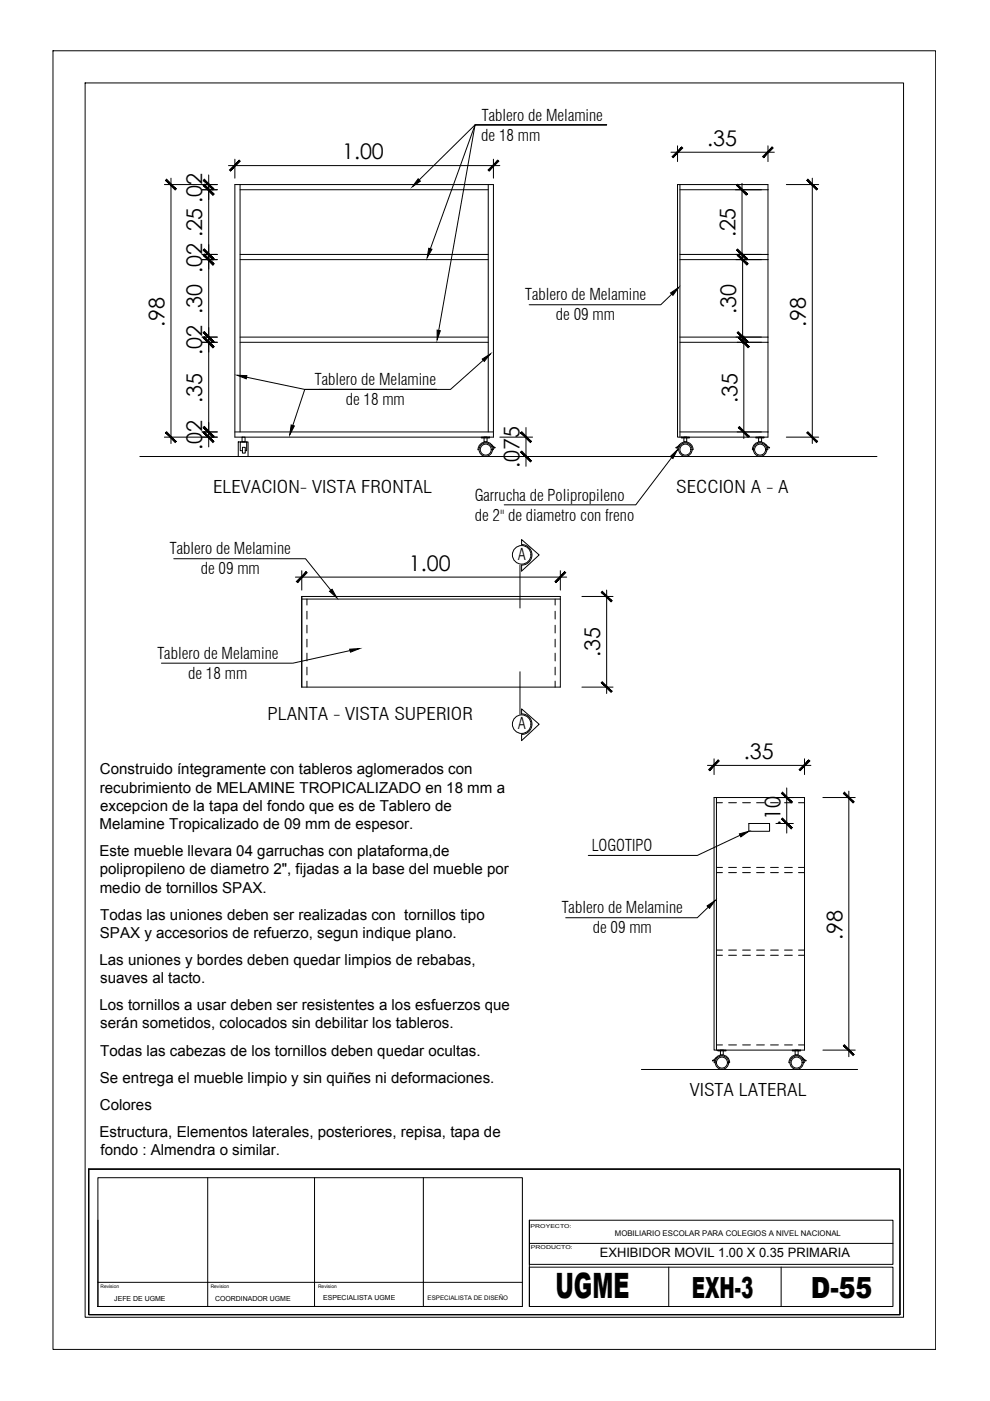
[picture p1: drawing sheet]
<svg xmlns="http://www.w3.org/2000/svg" width="210mm" height="297mm" viewBox="0 0 210 297" stroke-linecap="round" stroke-linejoin="round" font-family="sans-serif">
<!-- layer: 03 -->
<path d="M11.2 10.8h187.2v275.3h-187.2z" fill="none" stroke="#000" stroke-width=".21"/>
<!-- layer: Textos -->
<path d="M18 17.6h173.6v261.7h-173.6z" fill="none" stroke="#000" stroke-width=".21"/>
<!-- layer: Cotas -->
<path d="M18.8 247.9h172v30.8h-172z" fill="none" stroke="#000" stroke-width=".21"/>
<!-- layer: LINEAS COMPLEMENTARIAS -->
<path d="M20.8 258.7v18.3v-27.3h90v27.3h-90h23.2M44 249.7v27.3M66.7 249.7v27.3M89.8 249.7v27.3M20.8 271.9h90M44 277h66.8M112.2 268.1h77.1v-9.4h-77.1v18.3h77.1v-8.3h-77.1M112.2 263.6h77.1M141.8 268.7v8.3M165.6 268.7v8.3" fill="none" stroke="#000" stroke-width=".21"/>
<!-- layer: LAZO -->
<g fill="none" stroke="#000" stroke-width=".21">
<path d="M34.9 39.1h11.2M36.3 37.8v56.2M44.3 37.1v5.2M44.3 38.9v54.1M48.4 35.1h57.6M49.8 39.1h54.8v53.6h-54.8zM49.8 33.8v4M50.9 39.1v52.5M103.5 39.1v52.5M104.6 33.8v4M142.3 32.3h21.9M143.7 39.1h19.1v53.6h-19.1z"/>
<path d="M143.7 30.9v3.4M144.2 39.1v53.6M157.3 38.9v16.4M162.8 30.9v3.4M166.7 39.1h6.9M172.2 37.8v56.2M42.9 55h3.2M42.9 53.9h3.2M42.9 40.2h3.2M44.3 51.9v5.2M50.9 55h52.6M50.9 53.9h52.6"/>
<path d="M50.9 40.2h52.6M144.2 55h18.6M144.2 53.9h18.6M144.2 40.2h18.6M157.5 53.7v19.1M42.9 72.6h3.2M42.9 71.5h3.2M44.3 69.4v5.2M50.9 72.6h52.6M50.9 71.5h52.6M144.2 72.6h18.6M144.2 71.5h18.6"/>
<path d="M157.7 71.2v21.8M29.6 96.8h156.3M34.9 92.7h11.2M42.9 91.6h3.2M44.3 89.5v5.3M49.8 91.6h54.8M50.5 93.7h2.1v3.1h-2.1zM51.3 92.7h.7v1h-.7zM51.4 95.6h-.5v-1.9h1.4v1.9h-.3M51.4 94.8h.6v1.3h-.6zM101.3 95.3h.2M101.4 95.3a1.63 1.63 0 0 1 1.6-1.6 1.63 1.63 0 0 1 1.6 1.6"/>
<path d="M102 92.7h1.8v.2h-1.8zM102.6 92.9v.8h.7v-.8M104.2 94.2l.8 .7M104.4 95.3h.2M104.5 94.8l.4 .2M104.9 94.8v.2M106 92.7h6.9M111.5 90.6v8.3M143.4 94.8v.2M143.7 95.3h.2M143.7 95.3a1.63 1.63 0 0 1 1.6-1.6 1.63 1.63 0 0 1 1.7 1.6M143.8 94.8l-.4 .2"/>
<path d="M144.1 94.2l-.7 .7M144.2 91.6h18.6M144.5 92.7h1.7v.2h-1.7zM145 92.9v.8h.6v-.8M145 92.7h.6M146.7 95.3h.2M159.5 95.3a1.63 1.63 0 0 1 1.7-1.6 1.63 1.63 0 0 1 1.6 1.6M159.5 95.3h.2M160.2 92.7h1.8v.2h-1.8zM160.8 92.9v.8h.7v-.8M160.8 92.7h.7M162.3 94.2l.8 .7"/>
<path d="M162.6 95.3h.2M162.7 94.8l.3 .2M163.1 94.8v.2M166.7 92.7h6.9M110.6 115.5v-1.1l3.7 3.3-3.7 3.4v-1.3M110.6 115.5a2.18 2.18 0 0 1 2.2 2.1 2.18 2.18 0 0 1-2.2 2.2M62.6 122.4h57.6M64 121v4.1M64 126.5h54.8v19.2h-54.8zM64 127h54.8M118.8 121v4.1M123.4 126.5h6.6"/>
<path d="M128.6 125.1v21.9M110.6 151.4v-1.1l3.7 3.3-3.7 3.4v-1.2M110.6 151.4a2.18 2.18 0 0 1 2.2 2.1 2.18 2.18 0 0 1-2.2 2.2M123.4 145.7h6.6M150 162.3h21.9M151.4 169.1h19.2v53.5h-19.2zM151.4 160.9v3.3M151.9 169.1v53.5M158.8 174.6h4.4v1.6h-4.4zM164.5 174.6h3.7M166.8 167.1v9.5M170.6 160.9v3.3"/>
<path d="M174.5 169.1h6.8M180 167.7v56.3M136 226.8h45.8M151.1 224.8l.1 .1M151.4 225.3h.2M151.4 225.3a1.63 1.63 0 0 1 1.7-1.6 1.63 1.63 0 0 1 1.6 1.6M151.5 224.7l-.3 .2M151.9 224.2l-.8 .6M152.2 222.6h1.7v.2h-1.7zM152.8 222.8v.9h.5v-.9M152.8 222.6h.5M154.4 225.3h.3"/>
<path d="M167.3 225.3a1.63 1.63 0 0 1 1.6-1.6 1.63 1.63 0 0 1 1.6 1.6M167.3 225.3h.2M168 222.6h1.7v.2h-1.7zM168.6 222.8v.9h.6v-.9M168.6 222.6h.6M170.1 224.2l.8 .6M170.3 225.3h.2M170.5 224.7l.3 .2M170.9 224.8l-.1 .1M174.5 222.6h6.8"/>
<circle cx="103" cy="95.3" r="1.42"/>
<circle cx="103" cy="95.3" r="1.16"/>
<circle cx="145.3" cy="95.3" r="1.42"/>
<circle cx="145.3" cy="95.3" r="1.16"/>
<circle cx="161.2" cy="95.3" r="1.42"/>
<circle cx="161.2" cy="95.3" r="1.16"/>
<circle cx="110.6" cy="117.6" r="1.97"/>
<circle cx="110.6" cy="153.5" r="1.97"/>
<circle cx="153.1" cy="225.3" r="1.42"/>
<circle cx="153.1" cy="225.3" r="1.16"/>
<circle cx="168.9" cy="225.3" r="1.42"/>
<circle cx="168.9" cy="225.3" r="1.16"/>
</g>
<!-- layer: Proyecciones -->
<g fill="none" stroke="#000" stroke-width=".21">
<path d="M65.1 127v1.3M65.1 129.6v1.6M65.1 132.6v1.6M65.1 135.5v1.7M65.1 138.5v1.6M117.7 127v1.3M117.7 129.6v1.6M117.7 132.6v1.6M117.7 135.5v1.7M117.7 138.5v1.6M65.1 141.4v1.7M65.1 144.4v1.3"/>
<path d="M117.7 141.4v1.7M117.7 144.4v1.3M151.9 170.2h1.3M154.5 170.2h1.6M157.5 170.2h1.6M160.4 170.2h1.7M163.4 170.2h1.6M166.3 170.2h1.7M169.3 170.2h1.3M151.9 185h1.3M151.9 183.9h1.3M154.5 185h1.6"/>
<path d="M154.5 183.9h1.6M157.5 185h1.6M157.5 183.9h1.6M160.4 185h1.7M160.4 183.9h1.7M163.4 185h1.6M163.4 183.9h1.6M166.3 185h1.7M166.3 183.9h1.7M169.3 185h1.3M169.3 183.9h1.3M151.9 202.5h1.3"/>
<path d="M151.9 201.4h1.3M154.5 202.5h1.6M154.5 201.4h1.6M157.5 202.5h1.6M157.5 201.4h1.6M160.4 202.5h1.7M160.4 201.4h1.7M163.4 202.5h1.6M163.4 201.4h1.6M166.3 202.5h1.7M166.3 201.4h1.7M169.3 202.5h1.3"/>
<path d="M169.3 201.4h1.3M151.9 221.5h1.3M154.5 221.5h1.6M157.5 221.5h1.6M160.4 221.5h1.7M163.4 221.5h1.6M166.3 221.5h1.7M169.3 221.5h1.3"/>
</g>
<!-- layer: 0 -->
<g fill="#000" stroke="#000" stroke-width=".21">
<path d="M43.3 38l-.2 .2 2.3 1.9zM43.1 38.2l2.3 1.9-.3 .2z"/>
<path d="M50.7 34l-1.8 2.3 2-2.1zM50.7 34l-1.8 2.3-.2-.3z"/>
<path d="M103.5 36l.2 .3 1.9-2.3zM105.6 34l.2 .2-2.1 2.1z"/>
<path d="M144.5 31.2l-1.8 2.2 2.1-2zM142.5 33.2l2-2-1.8 2.2z"/>
<path d="M161.7 33.2l.2 .2 1.8-2.2zM163.7 31.2l.2 .2-2 2z"/>
<path d="M35.1 38.2l2 2.1 .3-.2zM35.3 38l2.1 2.1-2.3-1.9z"/>
<path d="M43.3 52.8l-.2 .2 2.3 1.8zM43.1 53l2.3 1.8-.3 .3z"/>
<path d="M43.3 52.8l-.2 .2 2.3 1.8zM43.1 53l2.3 1.8-.3 .3z"/>
<path d="M43.1 54.1l2 2.1 .3-.3zM43.1 54.1l.2-.2 2.1 2z"/>
<path d="M43.1 54.1l2 2.1 .3-.3zM43.1 54.1l.2-.2 2.1 2z"/>
<path d="M43.1 39.3l2 2.1 .3-.2zM43.3 39.1l2.1 2.1-2.3-1.9z"/>
<path d="M43.1 39.3l2 2.1 .3-.2zM43.3 39.1l2.1 2.1-2.3-1.9z"/>
<path d="M156.4 52.8l-.2 .2 2.3 1.8zM156.2 53l2.3 1.8-.3 .3z"/>
<path d="M156.2 39.3l2 2.1 .3-.2zM156.4 39.1l2.1 2.1-2.3-1.9z"/>
<path d="M156.3 54.1l2 2.1 .3-.3zM156.3 54.1l.2-.2 2.1 2z"/>
<path d="M171.1 38.2l2 2.1 .2-.2zM171.3 38l2 2.1-2.2-1.9z"/>
<path d="M43.3 70.3l-.2 .2 2.3 1.9zM43.1 70.5l2.3 1.9-.3 .2z"/>
<path d="M43.3 70.3l-.2 .2 2.3 1.9zM43.1 70.5l2.3 1.9-.3 .2z"/>
<path d="M43.1 71.6l2 2.1 .3-.2zM43.1 71.6l.2-.2 2.1 2.1z"/>
<path d="M43.1 71.6l2 2.1 .3-.2zM43.1 71.6l.2-.2 2.1 2.1z"/>
<path d="M156.5 70.3l-.2 .2 2.3 1.9zM156.3 70.5l2.3 1.9-.3 .2z"/>
<path d="M156.6 71.6l2 2.1 .2-.2zM156.6 71.6l.2-.2 2 2.1z"/>
<path d="M35.1 91.8l2.3 1.8-2.1-2.1zM35.1 91.8l2.3 1.8-.3 .2z"/>
<path d="M43.3 90.4l-.2 .2 2.3 1.9zM43.1 90.6l2.3 1.9-.3 .2z"/>
<path d="M43.3 90.4l-.2 .2 2.3 1.9zM43.1 90.6l2.3 1.9-.3 .2z"/>
<path d="M43.1 91.8l2 2 .3-.2zM43.1 91.8l.2-.3 2.1 2.1z"/>
<path d="M110.4 91.8l2.3 1.8-2.1-2.1zM110.4 91.8l2.3 1.8-.2 .2z"/>
<path d="M110.4 95.9l2.1 2 .2-.2zM110.4 95.9l.2-.3 2.1 2.1z"/>
<path d="M156.6 90.6l2.2 1.9-2-2.1zM156.6 90.6l2.2 1.9-.2 .2z"/>
<path d="M171.3 91.5l-.2 .3 2.2 1.8zM171.1 91.8l2.2 1.8-.2 .2z"/>
<path d="M64.9 121.2l-1.8 2.3 2-2.1zM64.9 121.2l-1.8 2.3-.3-.2z"/>
<path d="M117.7 123.3l.2 .2 1.8-2.3zM119.7 121.2l.2 .2-2 2.1z"/>
<path d="M127.5 125.6l2.1 2 .2-.2zM127.5 125.6l.2-.2 2.1 2z"/>
<path d="M127.7 144.5l-.2 .3 2.3 1.8zM127.5 144.8l2.3 1.8-.2 .2z"/>
<path d="M152.3 161.1l-1.8 2.3 2-2.1zM152.3 161.1l-1.8 2.3-.2-.2z"/>
<path d="M165.9 168l-.2 .2 2.3 1.8zM165.7 168.2l2.3 1.8-.3 .2z"/>
<path d="M165.7 173.7l2 2 .3-.2zM165.7 173.7l.2-.2 2.1 2z"/>
<path d="M169.4 163.2l.2 .2 1.9-2.3zM171.5 161.1l.2 .2-2.1 2.1z"/>
<path d="M178.8 168.2l2.1 2 .2-.2zM179 168l2.1 2-2.3-1.8z"/>
<path d="M179 221.5l-.2 .2 2.3 1.9zM178.8 221.7l2.3 1.9-.2 .2z"/>
</g>
<!-- layer: DRRP_TEXTOS-ACABADOS -->
<path d="M88.7 37.9l.4 .5-1.7 1.2zM90.9 52.6l.7 .2-1 1.9zM92.7 70l.7 .1-.7 2zM102.2 76.1l1.8-1.1-1.3 1.6zM142.2 62.1l1.7-1.2-1.2 1.7zM50.3 79.6h2l-.1 .7zM61.7 90.1l.7 .2-1 1.9zM142.1 96.8l1.6-1.5-1 1.9zM69.9 125.4l.5-.5 1 1.9zM74.1 137.6l2.1-.1-1.9 .8zM156.8 176.8l2-.6-1.7 1.2zM149.9 192.1l1.8-1.2-1.3 1.7z" fill="#000" stroke="#000" stroke-width=".21"/>
<path d="M128.6 26.5h-27.9l-11.8 11.7M128.6 26.5h-27.9l-9.5 26.3M128.6 26.5h-27.9l-7.7 43.5M52.3 80l12.3 2.6h28h-28l-2.5 7.6M102.5 76.4l-7 6.2h-27.9M142.4 62.4l-2.3 2.2h-27.9M142.4 97l-7.6 10h-27.9M36.8 118.5h28l5.4 6.7M74.2 137.9l-12.1 2.7h-27.9M156.9 177.1l-9.1 4.3h-23.1M150.2 192.3l-2.4 2.3h-27.9" fill="none" stroke="#000" stroke-width=".21"/>
<!-- layer: PATA LATERAL DERECHA -->
<path d="M110.3 119.9v9M110.3 142.4v9" fill="none" stroke="#000" stroke-width=".21"/>
<text font-size="7.4" x="117.8" y="275.2">UGME</text>
<g font-size="6.2">
<text x="146.7" y="275.1">EXH-3</text>
<text x="171.9" y="275.1">D-55</text>
</g>
<g font-size="4.6">
<text x="72.5" y="33.8">1.00</text>
<text x="150" y="30.9">.35</text>
<text x="156" y="50.3" transform="rotate(-90 156 50.3)">.25</text>
<text x="34.9" y="69.2" transform="rotate(-90 34.9 69.2)">.98</text>
<text x="156.1" y="66.6" transform="rotate(-90 156.1 66.6)">.30</text>
<text x="170.9" y="69.2" transform="rotate(-90 170.9 69.2)">.98</text>
<text x="42.9" y="75.3" transform="rotate(-90 42.9 75.3)">.02 .30 .02 .25 .02</text>
<text x="42.9" y="85.4" transform="rotate(-90 42.9 85.4)">.35</text>
<text x="156.4" y="85.4" transform="rotate(-90 156.4 85.4)">.35</text>
<text x="42.9" y="95.4" transform="rotate(-90 42.9 95.4)">.02</text>
<text x="110.2" y="99.3" transform="rotate(-90 110.2 99.3)">.075</text>
<text x="86.7" y="121">1.00</text>
<text x="127.3" y="139.4" transform="rotate(-90 127.3 139.4)">.35</text>
<text x="157.7" y="160.9">.35</text>
<text x="165.5" y="175.1" transform="rotate(-90 165.5 175.1)">.10</text>
<text x="178.6" y="199.2" transform="rotate(-90 178.6 199.2)">.98</text>
</g>
<g font-size="3.7">
<text x="45.2" y="104.6">ELEVACION- VISTA FRONTAL</text>
<text x="143.4" y="104.6">SECCION A - A</text>
<text x="56.7" y="152.6">PLANTA - VISTA SUPERIOR</text>
<text x="146.2" y="232.3">VISTA LATERAL</text>
</g>
<g font-size="3.4">
<text x="102" y="30">de 18 mm</text>
<text x="102.2" y="25.8">Tablero de Melamine</text>
<text x="111.4" y="63.6">Tablero de Melamine</text>
<text x="117.9" y="67.9">de 09 mm</text>
<text x="66.8" y="81.5">Tablero de Melamine</text>
<text x="73.3" y="85.8">de 18 mm</text>
<text x="100.6" y="106.3">Garrucha de Polipropileno</text>
<text x="100.6" y="110.5">de 2&quot; de diametro con freno</text>
<text x="36" y="117.5">Tablero de Melamine</text>
<text x="109.8" y="118.8">A</text>
<text x="42.6" y="121.7">de 09 mm</text>
<text x="33.4" y="139.6">Tablero de Melamine</text>
<text x="39.9" y="143.9">de 18 mm</text>
<text x="109.8" y="154.7">A</text>
<text x="125.4" y="180.5">LOGOTIPO</text>
<text x="119.1" y="193.6">Tablero de Melamine</text>
<text x="125.7" y="197.8">de 09 mm</text>
</g>
<g font-size="3.2">
<text x="21.2" y="164.2">Construido íntegramente con tableros aglomerados con</text>
<text x="21.1" y="168">recubrimiento de MELAMINE TROPICALIZADO en 18 mm a</text>
<text x="21.2" y="171.9">excepcion de la tapa del fondo que es de Tablero de</text>
<text x="21.1" y="175.8">Melamine Tropicalizado de 09 mm de espesor.</text>
<text x="21.1" y="181.5">Este mueble llevara 04 garruchas con plataforma,de</text>
<text x="21.1" y="185.4">polipropileno de diametro 2&quot;, fijadas a la base del mueble por</text>
<text x="21.1" y="189.3">medio de tornillos SPAX.</text>
<text x="21.3" y="195">Todas las uniones deben ser realizadas con tornillos tipo</text>
<text x="21.2" y="198.9">SPAX y accesorios de refuerzo, segun indique plano.</text>
<text x="21.1" y="204.6">Las uniones y bordes deben quedar limpios de rebabas,</text>
<text x="21.3" y="208.4">suaves al tacto.</text>
<text x="21.1" y="214.2">Los tornillos a usar deben ser resistentes a los esfuerzos que</text>
<text x="21.3" y="218">serán sometidos, colocados sin debilitar los tableros.</text>
<text x="21.3" y="223.8">Todas las cabezas de los tornillos deben quedar ocultas.</text>
<text x="21.2" y="229.5">Se entrega el mueble limpio y sin quiñes ni deformaciones.</text>
<text x="21.2" y="235.3">Colores</text>
<text x="21.1" y="241.1">Estructura, Elementos laterales, posteriores, repisa, tapa de</text>
<text x="21.3" y="244.9">fondo : Almendra o similar.</text>
</g>
<text font-size="2.7" x="127.2" y="266.5">EXHIBIDOR MOVIL 1.00 X 0.35 PRIMARIA</text>
<text font-size="1.7" x="130.4" y="262">MOBILIARIO ESCOLAR PARA COLEGIOS A NIVEL NACIONAL</text>
<g font-size="1.5">
<text x="24.2" y="275.8">JEFE DE UGME</text>
<text x="45.6" y="275.8">COORDINADOR UGME</text>
<text x="68.5" y="275.6">ESPECIALISTA UGME</text>
</g>
<text font-size="1.3" x="90.6" y="275.6">ESPECIALISTA DE DISEÑO</text>
<g font-size="1.1">
<text x="112.5" y="260.3">PROYECTO:</text>
<text x="112.6" y="264.9">PRODUCTO:</text>
</g>
<g font-size="1">
<text x="21.3" y="273">Revision</text>
<text x="44.7" y="273">Revision</text>
<text x="67.5" y="273">Revision</text>
</g>
</svg>
